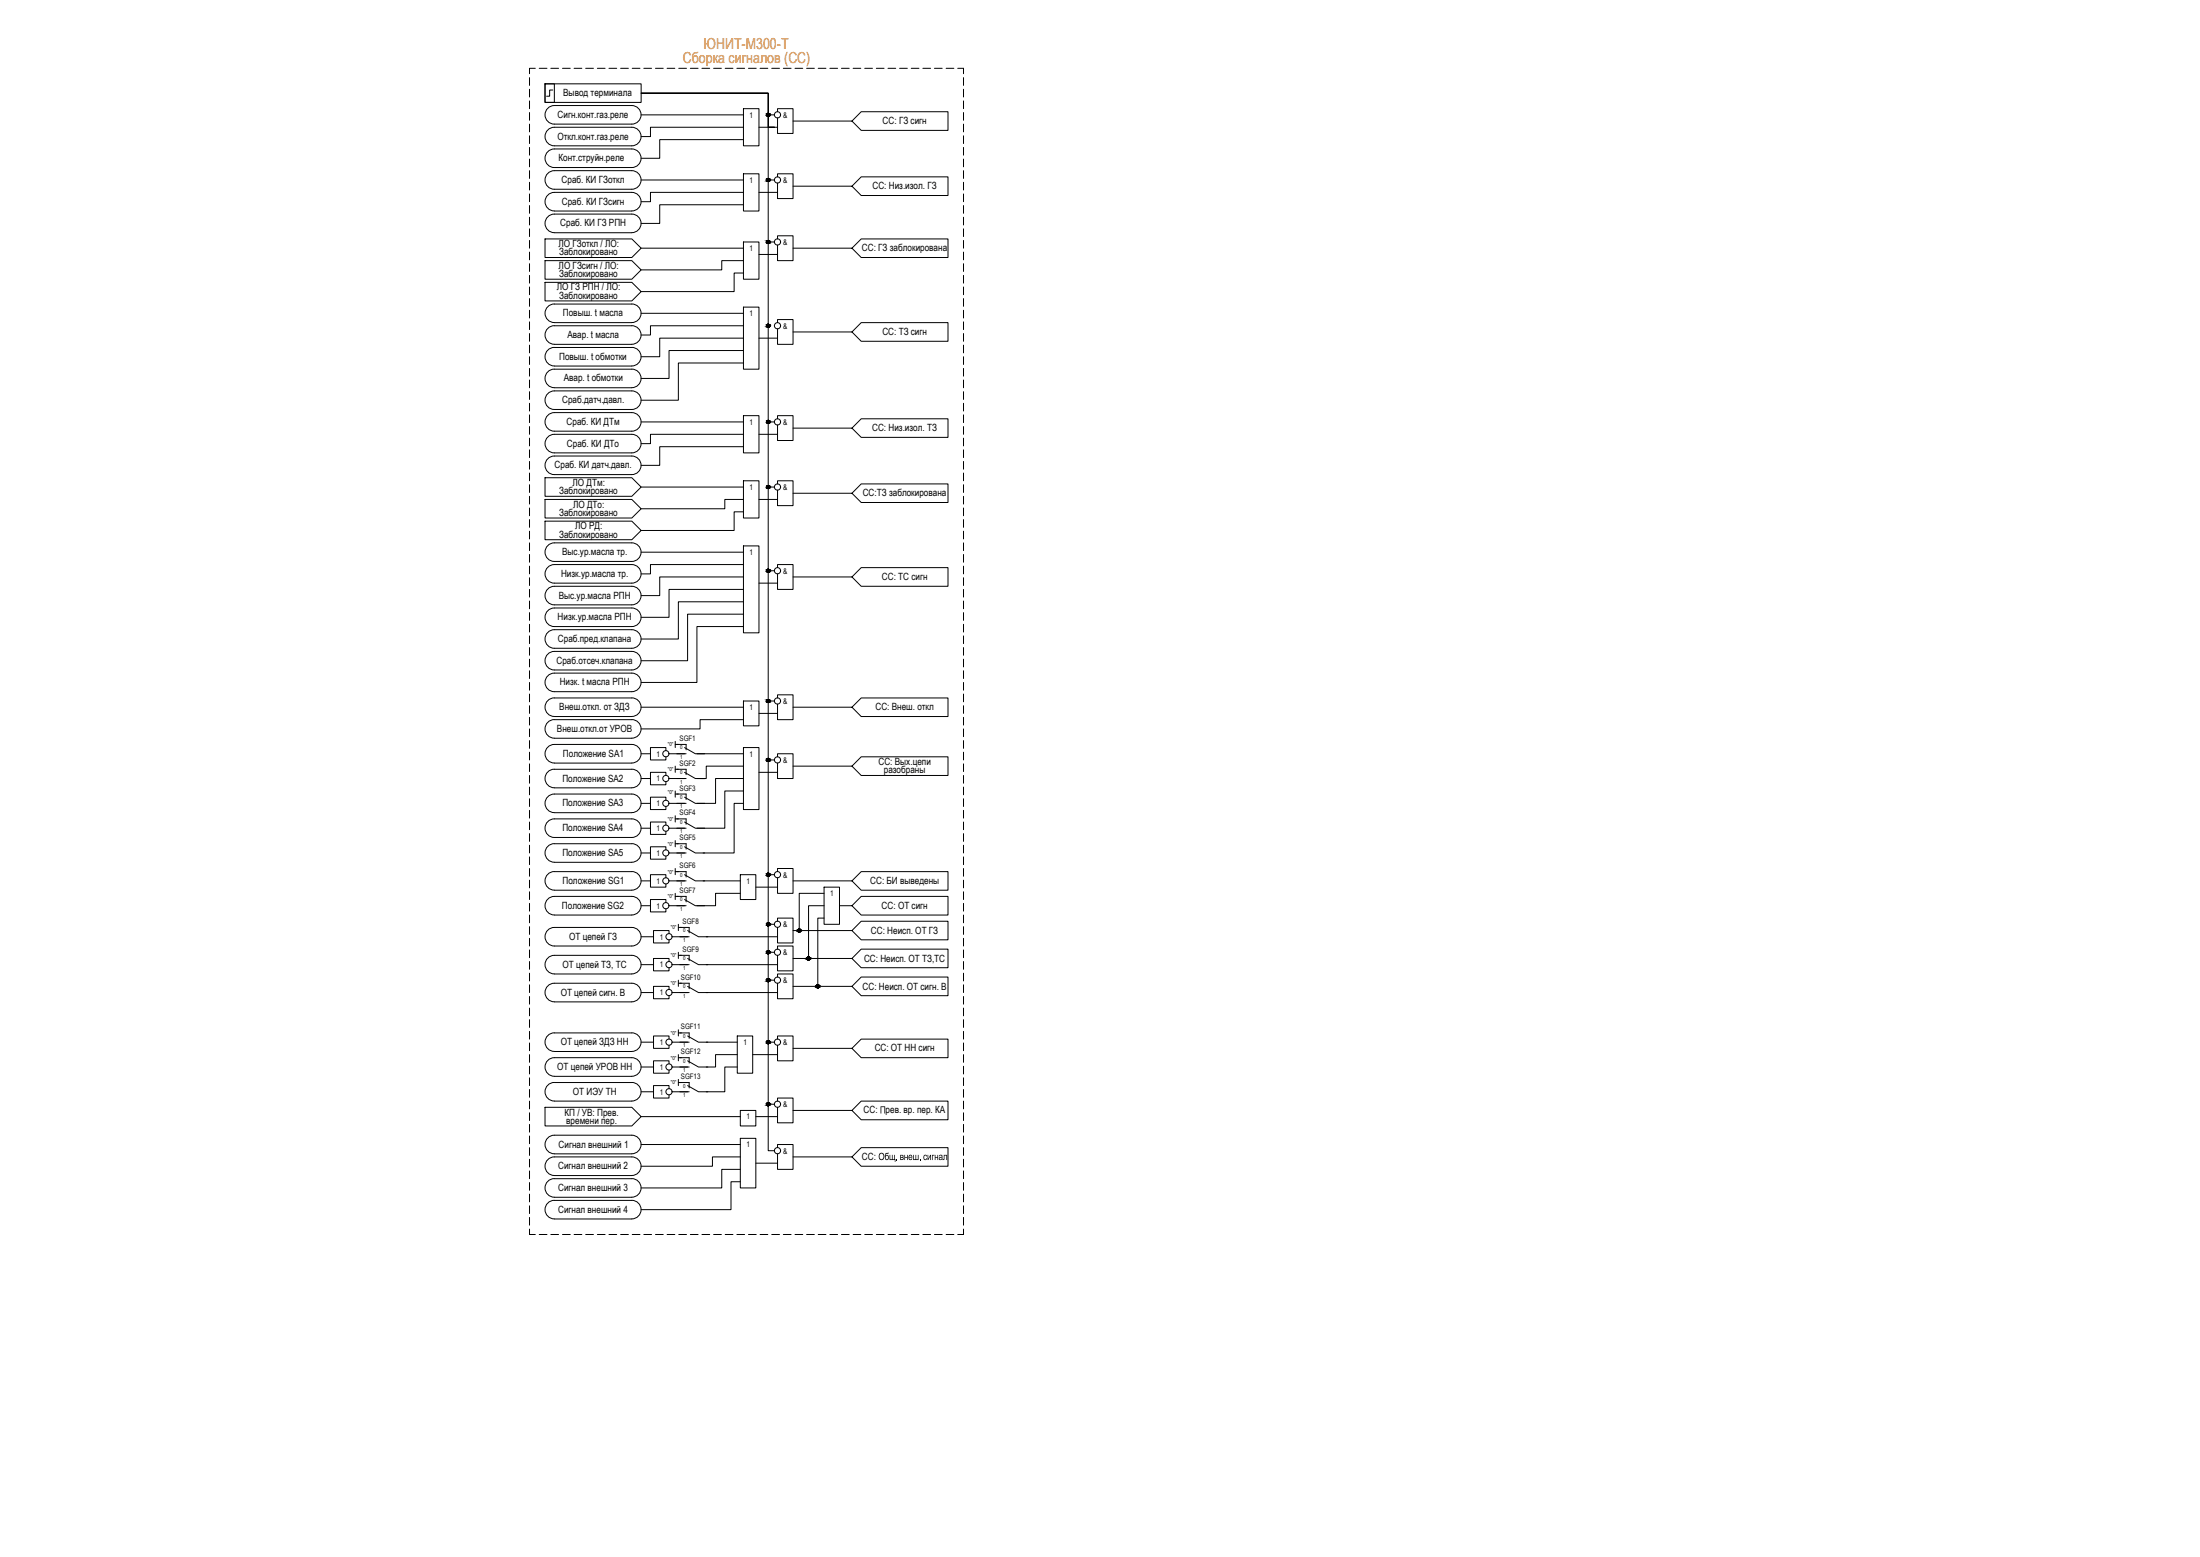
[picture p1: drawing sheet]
<svg xmlns="http://www.w3.org/2000/svg" width="1189mm" height="841mm" viewBox="0 0 1189 841" stroke-linecap="round" stroke-linejoin="round" font-family="sans-serif">
<!-- layer: 0 -->
<g fill="none" stroke="#000" stroke-width=".54">
<path d="M289 37h-3v3M291 37h5M298 37h4M304 37h4M310 37h4M316 37h5M323 37h4M329 37h4M335 37h5M342 37h4M348 37h4M354 37h4"/>
<path d="M360 37h5M367 37h4M373 37h4M379 37h5M386 37h4M392 37h4M398 37h4M404 37h5M411 37h4M417 37h4M423 37h4M430 37h4"/>
<path d="M436 37h4M442 37h4M448 37h5M455 37h4M461 37h4M467 37h4M474 37h4M480 37h4M486 37h4M492 37h5M499 37h4M505 37h4"/>
<path d="M511 37h4M518 37h3v3M286 42v4M286 48v4M286 55v4M295 45h5v10h-5zM295 45h51v10h-51zM296 58l4-1h41a5 5 0 0 1 5 5 5 5 0 0 1-5 5h-41a5 5 0 0 1-5-3 5 5 0 0 1 1-6zM299 49h-2v3h-2M346 50h69v19h3h-3v-19zM402 59h8v20h-8zM521 42v4"/>
<path d="M521 48v4M521 55v4M286 61v4M286 67v4M286 73v5M286 80v4M296 71l2-2h2h41a5 5 0 0 1 5 5 5 5 0 0 1-5 5h-41a5 5 0 0 1-5-3 5 5 0 0 1 1-5zM346 62h56M402 69h-50v5h-6M402 75h-45v10h-11M410 69h10M415 69v527h3"/>
<path d="M415 62h3M420 60v-1h9v13h-9v-8M429 65h31l5-5h47v10h-47l-5-5M521 61v4M521 67v4M521 73v5M521 80v4M286 86v4M286 92v4M286 98v5M296 82l2-1 2-1h41a5 5 0 0 1 5 5 5 5 0 0 1-5 5h-41a5 5 0 0 1-5-2 5 5 0 0 1 1-6zM296 94l2-1 2-1h41a5 5 0 0 1 5 5 5 5 0 0 1-5 5h-41a5 5 0 0 1-5-3 5 5 0 0 1 1-5z"/>
<path d="M346 97h56M402 94h8v20h-8zM415 97h3M420 96v-2h9v13h-9v-8M521 86v4M521 92v4M521 98v5M286 105v4M286 111v4M286 117v5M296 105l4-1h41a5 5 0 0 1 5 5 5 5 0 0 1-5 5h-41a5 5 0 0 1-5-3 5 5 0 0 1 1-6zM402 104h-50v5h-6"/>
<path d="M402 111h-45v10h-11M410 104h10M429 101h31l5-5h47v10h-47l-5-5M521 105v4M521 111v4M521 117v5M286 124v4M286 130v4M286 136v4M295 129h46l5 5-5 5h-46zM300 126a5 5 0 0 1-5-5 5 5 0 0 1 5-5h41a5 5 0 0 1 5 5 5 5 0 0 1-5 5M300 126h41"/>
<path d="M346 134h56M402 131h8v20h-8zM410 137h10M415 131h3M420 129v-2h9v14h-9v-9M429 134h31l5-5h47v10h-47l-5-5M521 124v4M521 130v4M521 136v4M286 142v5M286 149v4M286 155v4"/>
<path d="M295 141h46l5 5-5 5h-46zM295 153h46l5 5-5 5h-46zM402 141h-12v5h-44M402 147h-5v11h-51M521 142v5M521 149v4M521 155v4M286 161v4M286 168v4M286 174v4M296 166l2-1 2-1h41a5 5 0 0 1 5 5 5 5 0 0 1-5 5h-41a5 5 0 0 1-5-3 5 5 0 0 1 1-5zM296 178l2-2h2h41a5 5 0 0 1 5 5 5 5 0 0 1-5 5h-41a5 5 0 0 1-5-3 5 5 0 0 1 1-5z"/>
<path d="M346 169h56M402 166h8v33h-8zM402 176h-50v5h-6M420 174v-1h9v13h-9v-8M429 179h31l5-5h47v10h-47l-5-5M521 161v4M521 168v4M521 174v4M286 180v4M286 186v5M286 193v4M286 199v4"/>
<path d="M300 198a5 5 0 0 1-5-5 5 5 0 0 1 5-5h41a5 5 0 0 1 5 5 5 5 0 0 1-5 5M300 198h41M402 183h-45v10h-11M402 189h-40v15h-16M402 196h-35v20h-21M410 183h10M521 180v4M521 186v5M521 193v4M521 199v4M286 205v4M286 212v4"/>
<path d="M286 218v4M296 201l2-1 2-1h41a5 5 0 0 1 5 5 5 5 0 0 1-5 5h-41a5 5 0 0 1-5-2 5 5 0 0 1 1-6zM296 213l2-2h2h41a5 5 0 0 1 5 5 5 5 0 0 1-5 5h-41a5 5 0 0 1-5-3 5 5 0 0 1 1-5zM521 205v4M521 212v4M521 218v4M286 224v4M286 230v5M286 237v4M296 225l2-2h2h41a5 5 0 0 1 5 5 5 5 0 0 1-5 5h-41a5 5 0 0 1-5-3 5 5 0 0 1 1-5zM296 236l2-1h2h41a5 5 0 0 1 5 5 5 5 0 0 1-5 5h-41a5 5 0 0 1-5-3 5 5 0 0 1 1-6zM346 228h56"/>
<path d="M402 225h8v20h-8zM402 235h-50v5h-6M410 235h10M415 228h3M420 226v-1h9v13h-9v-8M429 231h31l5-5h47v10h-47l-5-5M521 224v4M521 230v5M521 237v4M286 243v4M286 249v4M286 256v4"/>
<path d="M295 258h46l5 5-5 5h-46zM296 248l2-1 2-1h41a5 5 0 0 1 5 5 5 5 0 0 1-5 5h-41a5 5 0 0 1-5-3 5 5 0 0 1 1-5zM402 241h-45v10h-11M402 260h8v20h-8zM521 243v4M521 249v4M521 256v4M286 262v4M286 268v4M286 274v5M295 270h46l5 5-5 5h-46zM346 263h56"/>
<path d="M402 270h-10v5h-46M402 276h-5v11h-51M410 270h10M415 263h3M420 261v-1h9v13h-9v-8M429 266h31l5-5h47v10h-47l-5-5M521 262v4M521 268v4M521 274v5M286 281v4M286 287v4M286 293v4"/>
<path d="M286 299v5M295 282h46l5 5-5 5h-46zM296 294l4-1h41a5 5 0 0 1 5 5 5 5 0 0 1-5 5h-41a5 5 0 0 1-5-3 5 5 0 0 1 1-6zM346 298h56M402 295h8v47h-8zM521 281v4M521 287v4M521 293v4M521 299v5M286 306v4M286 312v4M286 318v5"/>
<path d="M296 307l2-2h2h41a5 5 0 0 1 5 5 5 5 0 0 1-5 5h-41a5 5 0 0 1-5-3 5 5 0 0 1 1-5zM296 318l4-1h41a5 5 0 0 1 5 5 5 5 0 0 1-5 5h-41a5 5 0 0 1-5-4 5 5 0 0 1 1-5zM402 312h-45v10h-11M402 305h-50v5h-6M402 318h-40v15h-16M410 315h10M415 308h3M420 307v-2h9v13h-9v-8M429 312h31l5-5h47v10h-47l-5-5M521 306v4M521 312v4M521 318v5"/>
<path d="M286 325v4M286 331v4M286 337v4M296 330l4-2h41a5 5 0 0 1 5 5 5 5 0 0 1-5 5h-41a5 5 0 0 1-5-3 5 5 0 0 1 1-5zM402 325h-35v20h-21M402 332h-30v25h-26M402 338h-25v31h-31M521 325v4M521 331v4M521 337v4M286 343v5M286 350v4"/>
<path d="M286 356v4M296 354l2-2h2h41a5 5 0 0 1 5 5 5 5 0 0 1-5 5h-41a5 5 0 0 1-5-3 5 5 0 0 1 1-5zM296 341l4-1h41a5 5 0 0 1 5 5 5 5 0 0 1-5 5h-41a5 5 0 0 1-5-3 5 5 0 0 1 1-6zM521 343v5M521 350v4M521 356v4M286 362v5M286 369v4M286 375v4M296 365l2-1h2h41a5 5 0 0 1 5 5 5 5 0 0 1-5 5h-41a5 5 0 0 1-5-3 5 5 0 0 1 1-6zM296 378l4-1h41a5 5 0 0 1 5 5 5 5 0 0 1-5 5h-41a5 5 0 0 1-5-3 5 5 0 0 1 1-6zM402 379h8v13h-8z"/>
<path d="M415 379h3M420 377v-2h9v14h-9v-9M521 362v5M521 369v4M521 375v4M286 381v4M286 387v5M286 394v4M300 389a5 5 0 0 0-5 5 5 5 0 0 0 5 5h41a5 5 0 0 0 5-5 5 5 0 0 0-5-5M300 389h41M346 382h56M402 389h-24v5h-32"/>
<path d="M410 385h10M429 382h31l5-5h47v10h-47l-5-5M521 381v4M521 387v5M521 394v4M286 400v4M286 406v4M286 413v4M286 419v4M296 403l4-1h41a5 5 0 0 1 5 5 5 5 0 0 1-5 5h-41a5 5 0 0 1-5-3 5 5 0 0 1 1-6zM300 415a5 5 0 0 0-5 6 5 5 0 0 0 5 5h41a5 5 0 0 0 5-5 5 5 0 0 0-5-6M300 416h41"/>
<path d="M346 407h6M360 405v-1h-8v6h8v-1M360 419v-2h-8v7h8v-2M362 407h8M365 400v4M365 414v3M365 402h2M365 416h2M377 407h25M402 404h8v33h-8zM402 414h-20v7h-5M410 417h10"/>
<path d="M415 410h3M420 409v-2h9v14h-9v-9M429 414h31M465 409h47v10h-47l-5-5zM521 400v4M521 406v4M521 413v4M521 419v4M286 425v4M286 431v5M286 438v4M296 430l4-1h41a5 5 0 0 1 5 5 5 5 0 0 1-5 5h-41a5 5 0 0 1-5-3 5 5 0 0 1 1-6z"/>
<path d="M346 421h6M346 434h6M360 432v-1h-8v6h8v-1M362 421h8M362 434h8M365 427v4M365 429h2M402 421h-15v13h-10M402 427h-10v20h-15M402 434h-5v27h-17M521 425v4M521 431v5"/>
<path d="M521 438v4M286 444v4M286 450v4M286 457v4M296 444l2-1 2-1h41a5 5 0 0 1 5 5 5 5 0 0 1-5 5h-41a5 5 0 0 1-5-3 5 5 0 0 1 1-5zM296 457l4-1h41a5 5 0 0 1 5 5 5 5 0 0 1-5 5h-41a5 5 0 0 1-5-4 5 5 0 0 1 1-5zM346 447h6M360 446v-2h-8v7h8v-2M360 459v-2h-8v7h8v-2M362 447h8M365 441v3M365 454v3"/>
<path d="M365 442h2M365 456h2M521 444v4M521 450v4M521 457v4M286 463v4M286 469v4M286 475v5M296 473l2-2h2h41a5 5 0 0 1 5 5 5 5 0 0 1-5 5h-41a5 5 0 0 1-5-3 5 5 0 0 1 1-5zM346 461h6M346 476h6M360 474v-2h-8v7h8v-1"/>
<path d="M362 461h8M362 476h8M365 469v3M365 471h2M380 476h20M400 472h8v14h-8zM408 479h12M415 472h3M420 471v-2h9v14h-9v-9M429 476h31M445 479h9v20h-9zM460 476l5-5h47v10h-47z"/>
<path d="M521 463v4M521 469v4M521 475v5M286 482v4M286 488v4M286 494v4M296 486l2-1 2-1h41a5 5 0 0 1 5 5 5 5 0 0 1-5 5h-41a5 5 0 0 1-5-3 5 5 0 0 1 1-5zM346 489h6M360 488v-2h-8v7h8v-2M362 489h8M365 483v3M365 484h2"/>
<path d="M367 499v4M400 483h-13v6h-10M415 499h3M420 498v-2h9v13h-9v-8M445 483h-13v20M445 489h-8v29M445 496h-3v37M454 489h6l5-5h47v10h-47l-5-5M465 498h47v10h-47l-5-5zM521 482v4M521 488v4M521 494v4"/>
<path d="M286 501v4M286 507v4M286 513v4M286 519v5M296 503l2-2h2h41a5 5 0 0 1 5 5 5 5 0 0 1-5 5h-41a5 5 0 0 1-5-3 5 5 0 0 1 1-5zM346 506h7M362 504v-1h-9v6h9v-1M362 519v-1h-9v6h9v-1M363 506h9M367 501h1M367 516h1M367 514v4"/>
<path d="M382 506h38M415 514h3M420 513v-2h9v13h-9v-8M429 518h31M429 503h31M465 513h47v10h-47l-5-5zM521 501v4M521 507v4M521 513v4M521 519v5M286 526v4M286 532v4"/>
<path d="M286 538v4M296 532l4-1h41a5 5 0 0 1 5 5 5 5 0 0 1-5 5h-41a5 5 0 0 1-5-3 5 5 0 0 1 1-6zM300 526a5 5 0 0 1-5-5 5 5 0 0 1 5-5h41a5 5 0 0 1 5 5 5 5 0 0 1-5 5M300 526h41M346 521h7M346 536h7M362 534v-1h-9v6h9v-1M363 521h9M363 536h9M367 531h1M367 529v4M382 521h38"/>
<path d="M382 536h38M415 529h3M420 528v-2h9v13h-9v-8M429 533h31M465 528h47v10h-47l-5-5zM521 526v4M521 532v4M521 538v4M286 545v4M286 551v4M286 557v4M300 558a5 5 0 0 0-5 5 5 5 0 0 0 5 5h41a5 5 0 0 0 5-5 5 5 0 0 0-5-5"/>
<path d="M300 558h41M367 558h1M367 556v4M398 560h9v20h-9zM521 545v4M521 551v4M521 557v4M286 563v5M286 570v4M286 576v4M296 572l4-1h41a5 5 0 0 1 5 5 5 5 0 0 1-5 5h-41a5 5 0 0 1-5-3 5 5 0 0 1 1-6zM346 563h7"/>
<path d="M346 576h7M362 561v-1h-9v6h9v-1M362 575v-2h-9v7h9v-2M363 563h9M363 576h9M367 571h1M367 570v3M382 563h16M398 570h-11v6h-5M398 576h-6v14h-10M407 570h13M415 563h3"/>
<path d="M420 561v-1h9v13h-9v-8M429 566h31M460 566l5-5h47v10h-47zM521 563v5M521 570v4M521 576v4M286 582v4M286 589v4M286 595v4M295 598h46l5 5-5 5h-46zM300 585a5 5 0 0 0-5 5 5 5 0 0 0 5 5h41a5 5 0 0 0 5-5 5 5 0 0 0-5-5M300 585h41"/>
<path d="M346 590h7M362 588v-2h-9v7h9v-2M363 590h9M367 585h1M367 583v3M400 600h8v8h-8zM415 596v26h3M420 595v-2h9v13h-9v-8M429 600h31l5-5h47v10h-47l-5-5M521 582v4M521 589v4M521 595v4"/>
<path d="M286 601v4M286 607v5M286 614v4M286 620v4M296 614l4-1h41a5 5 0 0 1 5 5 5 5 0 0 1-5 5h-41a5 5 0 0 1-5-3 5 5 0 0 1 1-6zM346 603h54M346 618h54M400 615h8v27h-8zM408 603h12M420 620v-2h9v14h-9v-9M521 601v4M521 607v5"/>
<path d="M521 614v4M521 620v4M286 626v4M286 632v5M286 639v4M296 626l4-1h41a5 5 0 0 1 5 5 5 5 0 0 1-5 5h-41a5 5 0 0 1-5-3 5 5 0 0 1 1-6zM400 625h-15v5h-39M400 632h-10v10h-44M400 638h-5v15h-49M408 628h12M429 625h31M460 625l5-5h47v10h-47z"/>
<path d="M521 626v4M521 632v5M521 639v4M286 645v4M286 651v5M286 658v4M296 650l2-1 2-1h41a5 5 0 0 1 5 5 5 5 0 0 1-5 5h-41a5 5 0 0 1-5-3 5 5 0 0 1 1-5zM300 647a5 5 0 0 1-5-5 5 5 0 0 1 5-5h41a5 5 0 0 1 5 5 5 5 0 0 1-5 5M300 647h41M521 645v4M521 651v5M521 658v4"/>
<path d="M286 664v3h3M291 667h5M298 667h4M304 667h4M310 667h4M316 667h5M323 667h4M329 667h4M335 667h5M342 667h4M348 667h4M354 667h4"/>
<path d="M360 667h5M367 667h4M373 667h4M379 667h5M386 667h4M392 667h4M398 667h4M404 667h5M411 667h4M417 667h4M423 667h4M430 667h4"/>
<path d="M436 667h4M442 667h4M448 667h5M455 667h4M461 667h4M467 667h4M474 667h4M480 667h4M486 667h4M492 667h5M499 667h4M505 667h4"/>
<path d="M511 667h4M521 664v3h-3"/>
<circle cx="415" cy="62" r=".8"/>
<circle cx="420" cy="62" r="1.7"/>
<circle cx="415" cy="97" r=".8"/>
<circle cx="420" cy="97" r="1.7"/>
<circle cx="415" cy="131" r=".8"/>
<circle cx="420" cy="131" r="1.7"/>
<circle cx="415" cy="176" r=".8"/>
<circle cx="420" cy="176" r="1.7"/>
<circle cx="415" cy="228" r=".8"/>
<circle cx="420" cy="228" r="1.7"/>
<circle cx="415" cy="263" r=".8"/>
<circle cx="420" cy="263" r="1.7"/>
<circle cx="415" cy="308" r=".8"/>
<circle cx="420" cy="308" r="1.7"/>
<circle cx="415" cy="379" r=".8"/>
<circle cx="420" cy="379" r="1.7"/>
<circle cx="360" cy="407" r="1.7"/>
<circle cx="415" cy="410" r=".8"/>
<circle cx="420" cy="410" r="1.7"/>
<circle cx="360" cy="421" r="1.7"/>
<circle cx="360" cy="434" r="1.7"/>
<circle cx="360" cy="447" r="1.7"/>
<circle cx="360" cy="476" r="1.7"/>
<circle cx="360" cy="461" r="1.7"/>
<circle cx="415" cy="472" r=".8"/>
<circle cx="420" cy="472" r="1.7"/>
<circle cx="360" cy="489" r="1.7"/>
<circle cx="415" cy="499" r=".8"/>
<circle cx="420" cy="499" r="1.7"/>
<circle cx="362" cy="506" r="1.7"/>
<circle cx="415" cy="514" r=".8"/>
<circle cx="420" cy="514" r="1.7"/>
<circle cx="432" cy="503" r=".8"/>
<circle cx="437" cy="518" r=".8"/>
<circle cx="362" cy="536" r="1.7"/>
<circle cx="362" cy="521" r="1.7"/>
<circle cx="415" cy="529" r=".8"/>
<circle cx="420" cy="529" r="1.7"/>
<circle cx="442" cy="533" r=".8"/>
<circle cx="362" cy="563" r="1.7"/>
<circle cx="362" cy="576" r="1.7"/>
<circle cx="415" cy="563" r=".8"/>
<circle cx="420" cy="563" r="1.7"/>
<circle cx="362" cy="590" r="1.7"/>
<circle cx="415" cy="596" r=".8"/>
<circle cx="420" cy="596" r="1.7"/>
<circle cx="420" cy="622" r="1.7"/>
</g>
<g fill="none" stroke="#000" stroke-width=".54">
<path d="M366 402h5v3M366 416h5v2M366 407h5M370 404l6 3h5M370 417l6 4h5M366 429h5v3M366 421h5M366 434h5M370 431l6 3h5M366 442h5v3M366 456h5v3M366 447h5"/>
<path d="M370 444l6 3h5M370 457l6 4h5M366 471h5v3M366 461h5M366 476h5M370 472l6 4h5M366 484h5v3M366 489h5M370 486l6 3h5M367 501h5v3M367 516h5v3M367 506h5"/>
<path d="M372 503l5 3h5M372 518l5 3h5M367 531h5v3M367 521h5M367 536h5M372 533l5 3h5M367 558h5v3M372 560l5 3h5M367 571h5v3M367 563h5M367 576h5M372 573l5 3h5"/>
<path d="M367 585h5v3M367 590h5M372 586l5 4h5"/>
</g>
<!-- layer: 0 -->
<g fill="#000" stroke="#000" stroke-width=".54">
<path d="M415 63h1zM415 98h1zM415 131v1zM415 131h1zM415 177h1zM415 229h1zM415 264h1zM415 307v1zM415 309h1zM415 379h1zM415 411h1zM415 473h1z"/>
<path d="M415 498v1zM415 515h1zM415 500h1zM431 502h1zM437 518v1zM436 517h1zM415 530h1zM441 532h1zM415 564h1zM415 597h1z"/>
<path d="M415 61h1zM415 61h1z"/>
<path d="M415 61h1zM415 61h1z"/>
<path d="M415 61h1zM415 61h1z"/>
<path d="M415 63h1zM415 63h1z"/>
<path d="M415 61h1zM415 61h1z"/>
<path d="M415 63h1zM415 63h1z"/>
<path d="M415 61h1zM415 61h1z"/>
<path d="M415 63h1zM415 63h1z"/>
<path d="M414 61l2 1zM414 61l2 1z"/>
<path d="M414 63h2zM414 63h2z"/>
<path d="M414 62h2zM414 62h2z"/>
<path d="M414 62h2zM414 62l2 1z"/>
<path d="M414 62h2zM414 62h2z"/>
<path d="M414 62h2zM414 62h2z"/>
<path d="M414 62h2zM414 62h2z"/>
<path d="M414 62h2zM414 62h2z"/>
<path d="M414 62h2zM414 62h2z"/>
<path d="M414 62h2zM414 62h2z"/>
<path d="M414 62h2zM414 62h2z"/>
<path d="M414 62h2zM414 62h2z"/>
<path d="M414 62h2zM414 62h2z"/>
<path d="M414 62h2zM414 62h2z"/>
<path d="M414 62h2zM414 62h2z"/>
<path d="M415 96l1 1zM415 97h1z"/>
<path d="M415 97h1zM415 97h1z"/>
<path d="M415 97h1zM415 97h1z"/>
<path d="M415 98h1zM415 98h1z"/>
<path d="M415 97h1zM415 97h1z"/>
<path d="M415 98h1zM415 98h1z"/>
<path d="M415 97h1zM415 97h1z"/>
<path d="M415 98h1zM415 98h1z"/>
<path d="M414 97h2zM414 97h2z"/>
<path d="M414 98h2zM414 98h2z"/>
<path d="M414 97h2zM414 97h2z"/>
<path d="M414 98h2zM414 98h2z"/>
<path d="M414 97h2zM414 97h2z"/>
<path d="M414 98h2zM414 98h2z"/>
<path d="M414 97h2zM414 97h2z"/>
<path d="M414 97h2zM414 97h2z"/>
<path d="M414 97l2 1zM414 97l2 1z"/>
<path d="M414 98h2zM414 98h2z"/>
<path d="M414 97h2zM414 97h2z"/>
<path d="M414 97h2zM414 97h2z"/>
<path d="M414 97h2zM414 97h2z"/>
<path d="M414 97h2zM414 97h2z"/>
<path d="M414 97h2zM414 97h2z"/>
<path d="M415 130h1zM415 130h1z"/>
<path d="M415 130h1zM415 130h1z"/>
<path d="M415 130h1zM415 130h1z"/>
<path d="M415 131h1zM415 131h1z"/>
<path d="M415 130h1zM415 130h1z"/>
<path d="M415 131h1zM415 131h1z"/>
<path d="M415 130h1zM415 130h1z"/>
<path d="M415 131h1zM415 131h1z"/>
<path d="M414 130h2zM414 130h2z"/>
<path d="M414 131h2zM414 131h2z"/>
<path d="M414 130h2zM414 130h2z"/>
<path d="M414 131h2zM414 131h2z"/>
<path d="M414 130h2zM414 130h2z"/>
<path d="M414 131h2zM414 131h2z"/>
<path d="M414 130h2zM414 130h2z"/>
<path d="M414 130l2 1zM414 130l2 1z"/>
<path d="M414 131h2zM414 131h2z"/>
<path d="M414 131h2zM414 131h2z"/>
<path d="M414 131h2zM414 131h2z"/>
<path d="M414 131h2zM414 131h2z"/>
<path d="M414 131h2zM414 131h2z"/>
<path d="M414 131h2zM414 131h2z"/>
<path d="M414 131h2zM414 131h2z"/>
<path d="M415 175h1zM415 175h1z"/>
<path d="M415 175h1zM415 175h1z"/>
<path d="M415 175h1zM415 175h1z"/>
<path d="M415 177h1zM415 177h1z"/>
<path d="M415 175h1zM415 175h1z"/>
<path d="M415 177h1zM415 177h1z"/>
<path d="M415 175h1zM415 175h1z"/>
<path d="M415 177h1zM415 177h1z"/>
<path d="M414 175h2zM414 175h2z"/>
<path d="M414 176h2zM414 176l2 1z"/>
<path d="M414 175l2 1zM414 175l2 1z"/>
<path d="M414 176h2zM414 176h2z"/>
<path d="M414 176h2zM414 176h2z"/>
<path d="M414 176h2zM414 176h2z"/>
<path d="M414 176h2zM414 176h2z"/>
<path d="M414 176h2zM414 176h2z"/>
<path d="M414 176h2zM414 176h2z"/>
<path d="M414 176h2zM414 176h2z"/>
<path d="M414 176h2zM414 176h2z"/>
<path d="M414 176h2zM414 176h2z"/>
<path d="M414 176h2zM414 176h2z"/>
<path d="M414 176h2zM414 176h2z"/>
<path d="M414 176h2zM414 176h2z"/>
<path d="M415 227h1zM415 227h1z"/>
<path d="M415 227h1zM415 227h1z"/>
<path d="M415 227h1zM415 227h1z"/>
<path d="M415 229h1zM415 229h1z"/>
<path d="M415 227h1zM415 227h1z"/>
<path d="M415 229h1zM415 229h1z"/>
<path d="M415 227h1zM415 227h1z"/>
<path d="M415 228h1zM415 228l1 1z"/>
<path d="M414 227h2zM414 227h2z"/>
<path d="M414 228h2zM414 228h2z"/>
<path d="M414 227h2zM414 227h2z"/>
<path d="M414 228h2zM414 228h2z"/>
<path d="M414 227l2 1zM414 227l2 1z"/>
<path d="M414 228h2zM414 228h2z"/>
<path d="M414 228h2zM414 228h2z"/>
<path d="M414 228h2zM414 228h2z"/>
<path d="M414 228h2zM414 228h2z"/>
<path d="M414 228h2zM414 228h2z"/>
<path d="M414 228h2zM414 228h2z"/>
<path d="M414 228h2zM414 228h2z"/>
<path d="M414 228h2zM414 228h2z"/>
<path d="M414 228h2zM414 228h2z"/>
<path d="M414 228h2zM414 228h2z"/>
<path d="M415 262h1zM415 262h1z"/>
<path d="M415 262h1zM415 262h1z"/>
<path d="M415 262h1zM415 262h1z"/>
<path d="M415 264h1zM415 264h1z"/>
<path d="M415 262h1zM415 262h1z"/>
<path d="M415 264h1zM415 264h1z"/>
<path d="M415 262l1 1zM415 262l1 1z"/>
<path d="M415 264h1zM415 264h1z"/>
<path d="M414 263h2zM414 263h2z"/>
<path d="M414 264h2zM414 264h2z"/>
<path d="M414 263h2zM414 263h2z"/>
<path d="M414 264h2zM414 264h2z"/>
<path d="M414 263h2zM414 263h2z"/>
<path d="M414 263h2zM414 263l2 1z"/>
<path d="M414 263h2zM414 263h2z"/>
<path d="M414 263h2zM414 263h2z"/>
<path d="M414 263h2zM414 263h2z"/>
<path d="M414 263h2zM414 263h2z"/>
<path d="M414 263h2zM414 263h2z"/>
<path d="M414 263h2zM414 263h2z"/>
<path d="M414 263h2zM414 263h2z"/>
<path d="M414 263h2zM414 263h2z"/>
<path d="M414 263h2zM414 263h2z"/>
<path d="M415 308h1zM415 308h1z"/>
<path d="M415 308h1zM415 308h1z"/>
<path d="M415 308h1zM415 308h1z"/>
<path d="M415 309h1zM415 309h1z"/>
<path d="M415 308h1zM415 308h1z"/>
<path d="M415 309h1zM415 309h1z"/>
<path d="M415 308h1zM415 308h1z"/>
<path d="M415 309h1zM415 309h1z"/>
<path d="M414 308h2zM414 308h2z"/>
<path d="M414 309h2zM414 309h2z"/>
<path d="M414 308h2zM414 308h2z"/>
<path d="M414 309h2zM414 309h2z"/>
<path d="M414 308h2zM414 308h2z"/>
<path d="M414 309h2zM414 309h2z"/>
<path d="M414 308h2zM414 308h2z"/>
<path d="M414 308h2zM414 308h2z"/>
<path d="M414 309h2zM414 309h2z"/>
<path d="M414 309h2zM414 309h2z"/>
<path d="M414 308h2zM414 308h2z"/>
<path d="M414 308h2zM414 308h2z"/>
<path d="M414 308h2zM414 308h2z"/>
<path d="M414 308h2zM414 308h2z"/>
<path d="M414 308h2zM414 308l2 1z"/>
<path d="M415 378h1zM415 378h1z"/>
<path d="M415 378h1zM415 378h1z"/>
<path d="M415 378h1zM415 378h1z"/>
<path d="M415 379h1zM415 379h1z"/>
<path d="M415 378h1zM415 378h1z"/>
<path d="M415 379h1zM415 379h1z"/>
<path d="M415 378h1zM415 378h1z"/>
<path d="M415 379h1zM415 379h1z"/>
<path d="M414 378h2zM414 378h2z"/>
<path d="M414 379h2zM414 379h2z"/>
<path d="M414 378h2zM414 378h2z"/>
<path d="M414 379h2zM414 379h2z"/>
<path d="M414 378h2zM414 378h2z"/>
<path d="M414 379h2zM414 379h2z"/>
<path d="M414 378h2zM414 378h2z"/>
<path d="M414 378h2zM414 378h2z"/>
<path d="M414 379h2zM414 379h2z"/>
<path d="M414 379h2zM414 379h2z"/>
<path d="M414 378l2 1zM414 378l2 1z"/>
<path d="M414 379h2zM414 379h2z"/>
<path d="M414 379h2zM414 379h2z"/>
<path d="M414 379h2zM414 379h2z"/>
<path d="M414 379h2zM414 379h2z"/>
<path d="M415 410h1zM415 410h1z"/>
<path d="M415 410h1zM415 410h1z"/>
<path d="M415 410h1zM415 410h1z"/>
<path d="M415 411h1zM415 411h1z"/>
<path d="M415 410h1zM415 410h1z"/>
<path d="M415 411h1zM415 411h1z"/>
<path d="M415 410h1zM415 410h1z"/>
<path d="M415 411h1zM415 411h1z"/>
<path d="M414 410h2zM414 410h2z"/>
<path d="M414 411h2zM414 411h2z"/>
<path d="M414 410h2zM414 410h2z"/>
<path d="M414 411h2zM414 411h2z"/>
<path d="M414 410h2zM414 410h2z"/>
<path d="M414 411h2zM414 411h2z"/>
<path d="M414 410h2zM414 410h2z"/>
<path d="M414 410h2zM414 410h2z"/>
<path d="M414 411h2zM414 411h2z"/>
<path d="M414 411h2zM414 411h2z"/>
<path d="M414 410h2zM414 410h2z"/>
<path d="M414 410h2zM414 410h2z"/>
<path d="M414 410l2 1zM414 410l2 1z"/>
<path d="M414 411h2zM414 411h2z"/>
<path d="M414 411h2zM414 411h2z"/>
<path d="M415 472h1zM415 472h1z"/>
<path d="M415 472h1zM415 472h1z"/>
<path d="M415 472h1zM415 472h1z"/>
<path d="M415 473h1zM415 473h1z"/>
<path d="M415 472h1zM415 472h1z"/>
<path d="M415 473h1zM415 473h1z"/>
<path d="M415 472h1zM415 472h1z"/>
<path d="M415 473h1zM415 473h1z"/>
<path d="M414 472h2zM414 472h2z"/>
<path d="M414 473h2zM414 473h2z"/>
<path d="M414 472h2zM414 472h2z"/>
<path d="M414 473h2zM414 473h2z"/>
<path d="M414 472h2zM414 472h2z"/>
<path d="M414 473h2zM414 473h2z"/>
<path d="M414 472h2zM414 472h2z"/>
<path d="M414 472h2zM414 472h2z"/>
<path d="M414 473h2zM414 473h2z"/>
<path d="M414 473h2zM414 473h2z"/>
<path d="M414 472h2zM414 472h2z"/>
<path d="M414 472h2zM414 472h2z"/>
<path d="M414 472l2 1zM414 472l2 1z"/>
<path d="M414 473h2zM414 473h2z"/>
<path d="M414 473h2zM414 473h2z"/>
<path d="M415 499h1zM415 499h1z"/>
<path d="M415 499h1zM415 499h1z"/>
<path d="M415 499h1zM415 499h1z"/>
<path d="M415 500h1zM415 500h1z"/>
<path d="M415 499h1zM415 499h1z"/>
<path d="M415 500h1zM415 500h1z"/>
<path d="M415 499h1zM415 499h1z"/>
<path d="M415 500h1zM415 500h1z"/>
<path d="M414 499h2zM414 499h2z"/>
<path d="M414 500h2zM414 500h2z"/>
<path d="M414 499h2zM414 499h2z"/>
<path d="M414 500h2zM414 500h2z"/>
<path d="M414 499h2zM414 499h2z"/>
<path d="M414 500h2zM414 500h2z"/>
<path d="M414 499h2zM414 499h2z"/>
<path d="M414 499h2zM414 499h2z"/>
<path d="M414 500h2zM414 500h2z"/>
<path d="M414 500h2zM414 500h2z"/>
<path d="M414 499h2zM414 499h2z"/>
<path d="M414 499h2zM414 499h2z"/>
<path d="M414 499h2zM414 499h2z"/>
<path d="M414 499h2zM414 499h2z"/>
<path d="M414 499h2zM414 499l2 1z"/>
<path d="M415 514h1zM415 514h1z"/>
<path d="M415 514h1zM415 514h1z"/>
<path d="M415 514h1zM415 514h1z"/>
<path d="M415 515h1zM415 515h1z"/>
<path d="M415 514h1zM415 514h1z"/>
<path d="M415 515h1zM415 515h1z"/>
<path d="M415 514h1zM415 514h1z"/>
<path d="M415 515h1zM415 515h1z"/>
<path d="M414 514h2zM414 514h2z"/>
<path d="M414 515h2zM414 515h2z"/>
<path d="M414 514h2zM414 514h2z"/>
<path d="M414 515h2zM414 515h2z"/>
<path d="M414 514h2zM414 514h2z"/>
<path d="M414 515h2zM414 515h2z"/>
<path d="M414 514h2zM414 514h2z"/>
<path d="M414 514h2zM414 514h2z"/>
<path d="M414 515h2zM414 515h2z"/>
<path d="M414 515h2zM414 515h2z"/>
<path d="M414 514h2zM414 514h2z"/>
<path d="M414 514h2zM414 514h2z"/>
<path d="M414 514h2zM414 514h2z"/>
<path d="M414 514l2 1zM414 514l2 1z"/>
<path d="M414 515h2zM414 515h2z"/>
<path d="M431 502h1zM431 502h1z"/>
<path d="M431 503h1zM431 503h1z"/>
<path d="M431 502h1zM431 502h1z"/>
<path d="M431 503h1zM431 503h1z"/>
<path d="M431 502h1zM431 502h1z"/>
<path d="M431 503h1zM431 503h1z"/>
<path d="M431 502h2zM431 502h2z"/>
<path d="M431 503h1zM431 503h1z"/>
<path d="M431 502h2zM431 502h2z"/>
<path d="M431 503h2zM431 503h1z"/>
<path d="M431 502h2zM431 502h2z"/>
<path d="M431 502h2zM431 502h2z"/>
<path d="M431 503h2zM431 503h2z"/>
<path d="M431 503h2zM431 503h2z"/>
<path d="M431 502h2zM431 502h2z"/>
<path d="M431 503h2zM431 503h2z"/>
<path d="M431 502h2zM431 502h2z"/>
<path d="M431 502l2 1zM431 502l2 1z"/>
<path d="M431 503h2zM431 503h2z"/>
<path d="M431 503h2zM431 503h2z"/>
<path d="M431 503h2zM431 503h2z"/>
<path d="M431 503h2zM431 503h2z"/>
<path d="M431 503h2zM431 503h2z"/>
<path d="M436 517h1zM436 517h1z"/>
<path d="M436 518h1zM436 518h1z"/>
<path d="M436 517h2zM436 517h2z"/>
<path d="M436 518h1zM436 518h1z"/>
<path d="M436 517h2zM436 517h2z"/>
<path d="M436 518h2zM436 518h1z"/>
<path d="M436 517h2zM436 517h2z"/>
<path d="M436 518h2zM436 518h2z"/>
<path d="M436 517h2zM436 517h2z"/>
<path d="M436 518h2zM436 518h2z"/>
<path d="M436 517h2zM436 517h2z"/>
<path d="M436 518h2zM436 518h2z"/>
<path d="M436 517h2zM436 517h2z"/>
<path d="M436 518h2zM436 518h2z"/>
<path d="M436 517l2 1zM436 517l2 1z"/>
<path d="M436 518h2zM436 518h2z"/>
<path d="M436 518h2zM436 518h2z"/>
<path d="M436 518h2zM436 518h2z"/>
<path d="M436 518h2zM436 518h2z"/>
<path d="M436 518h2zM436 518h2z"/>
<path d="M436 518h2zM436 518h2z"/>
<path d="M415 529h1zM415 529h1z"/>
<path d="M415 529h1zM415 529h1z"/>
<path d="M415 529h1zM415 529h1z"/>
<path d="M415 530h1zM415 530h1z"/>
<path d="M415 529h1zM415 529h1z"/>
<path d="M415 530h1zM415 530h1z"/>
<path d="M415 529h1zM415 529h1z"/>
<path d="M415 530h1zM415 530h1z"/>
<path d="M414 529h2zM414 529h2z"/>
<path d="M414 530h2zM414 530h2z"/>
<path d="M414 529h2zM414 529h2z"/>
<path d="M414 530h2zM414 530h2z"/>
<path d="M414 529h2zM414 529h2z"/>
<path d="M414 530h2zM414 530h2z"/>
<path d="M414 529h2zM414 529h2z"/>
<path d="M414 529h2zM414 529h2z"/>
<path d="M414 530h2zM414 530h2z"/>
<path d="M414 530h2zM414 530h2z"/>
<path d="M414 529h2zM414 529h2z"/>
<path d="M414 529h2zM414 529h2z"/>
<path d="M414 529l2 1zM414 529l2 1z"/>
<path d="M414 530h2zM414 530h2z"/>
<path d="M414 530h2zM414 530h2z"/>
<path d="M441 532h1zM441 532h1z"/>
<path d="M441 533h1zM441 533l1 1z"/>
<path d="M441 532h2zM441 532h2z"/>
<path d="M441 533h1zM441 533h1z"/>
<path d="M441 532h2zM441 532h2z"/>
<path d="M441 533h2zM441 533h1z"/>
<path d="M441 532h2zM441 532h2z"/>
<path d="M441 533h2zM441 533h2z"/>
<path d="M441 532h2zM441 532h2z"/>
<path d="M441 533h2zM441 533h2z"/>
<path d="M441 532h2zM441 532h2z"/>
<path d="M441 533h2zM441 533h2z"/>
<path d="M441 532l2 1zM441 532l2 1z"/>
<path d="M441 533h2zM441 533h2z"/>
<path d="M441 533h2zM441 533h2z"/>
<path d="M441 533h2zM441 533h2z"/>
<path d="M441 533h2zM441 533h2z"/>
<path d="M441 533h2zM441 533h2z"/>
<path d="M441 533h2zM441 533h2z"/>
<path d="M441 533h2zM441 533h2z"/>
<path d="M441 533h2zM441 533h2z"/>
<path d="M415 562h1zM415 562h1z"/>
<path d="M415 562h1zM415 562h1z"/>
<path d="M415 562h1zM415 562h1z"/>
<path d="M415 564h1zM415 564h1z"/>
<path d="M415 562h1zM415 562h1z"/>
<path d="M415 564h1zM415 564h1z"/>
<path d="M415 562h1zM414 562h2z"/>
<path d="M415 564h1zM415 564h1z"/>
<path d="M414 562l2 1zM414 562l2 1z"/>
<path d="M414 563h2zM414 563l2 1z"/>
<path d="M414 563h2zM414 563h2z"/>
<path d="M414 563h2zM414 563h2z"/>
<path d="M414 563h2zM414 563h2z"/>
<path d="M414 563h2zM414 563h2z"/>
<path d="M414 563h2zM414 563h2z"/>
<path d="M414 563h2zM414 563h2z"/>
<path d="M414 563h2zM414 563h2z"/>
<path d="M414 563h2zM414 563h2z"/>
<path d="M414 563h2zM414 563h2z"/>
<path d="M414 563h2zM414 563h2z"/>
<path d="M414 563h2zM414 563h2z"/>
<path d="M414 563h2zM414 563h2z"/>
<path d="M414 563h2zM414 563h2z"/>
<path d="M415 596h1zM415 596h1z"/>
<path d="M415 596h1zM415 596h1z"/>
<path d="M415 596h1zM415 596h1z"/>
<path d="M415 597h1zM415 597h1z"/>
<path d="M415 596h1zM415 596h1z"/>
<path d="M415 597h1zM415 597h1z"/>
<path d="M415 596h1zM415 596h1z"/>
<path d="M415 597h1zM415 597h1z"/>
<path d="M414 596h2zM414 596h2z"/>
<path d="M414 597h2zM414 597h2z"/>
<path d="M414 596h2zM414 596h2z"/>
<path d="M414 597h2zM414 597h2z"/>
<path d="M414 596h2zM414 596h2z"/>
<path d="M414 597h2zM414 597h2z"/>
<path d="M414 596h2zM414 596h2z"/>
<path d="M414 596h2zM414 596h2z"/>
<path d="M414 597h2zM414 597h2z"/>
<path d="M414 597h2zM414 597h2z"/>
<path d="M414 596h2zM414 596h2z"/>
<path d="M414 596h2zM414 596h2z"/>
<path d="M414 596l2 1zM414 596l2 1z"/>
<path d="M414 597h2zM414 597h2z"/>
<path d="M414 597h2zM414 597h2z"/>
</g>
<g fill="#000">
<path d="M481 624v2h1v-2v2h1l1-2v4v-1h-3zM493 624l1 2h1v-2v2h1v-2v3h-3zM510 624h2v3h-1v-3h-1v2v1z"/>
<path d="M508 624h1v3l-2-1 1-1h1l-1-1-1 1zM508 626a.6 .6 0 0 0 1 0 .6 .6 0 0 0-1 0z"/>
</g>
<g font-size="8.2" fill="#ff7f00">
<text x="380" y="26">ЮНИТ-М300-Т</text>
<text x="369" y="34">Сборка сигналов (СС)</text>
</g>
<g font-size="5.4">
<text x="304" y="52">Вывод терминала</text>
<text x="301" y="64">Сигн.конт.газ.реле</text>
<text x="477" y="67">СС: ГЗ сигн</text>
<text x="301" y="75">Откл.конт.газ.реле</text>
<text x="302" y="87">Конт.струйн.реле</text>
<text x="304" y="99">Сраб. КИ ГЗоткл</text>
<text x="471" y="102">СС: Низ.изол. ГЗ</text>
<text x="304" y="111">Сраб. КИ ГЗсигн</text>
<text x="303" y="122">Сраб. КИ ГЗ РПН</text>
<text x="302" y="133">ЛО ГЗоткл / ЛО:</text>
<text x="302" y="138">Заблокировано</text>
<text x="466" y="136">СС: ГЗ заблокирована</text>
<text x="302" y="145">ЛО ГЗсигн / ЛО:</text>
<text x="302" y="150">Заблокировано</text>
<text x="301" y="157">ЛО ГЗ РПН / ЛО:</text>
<text x="302" y="161">Заблокировано</text>
<text x="304" y="171">Повыш. t масла</text>
<text x="307" y="183">Авар. t масла</text>
<text x="477" y="181">СС: ТЗ сигн</text>
<text x="302" y="194">Повыш. t обмотки</text>
<text x="305" y="206">Авар. t обмотки</text>
<text x="304" y="218">Сраб.датч.давл.</text>
<text x="306" y="230">Сраб. КИ ДТм</text>
<text x="471" y="233">СС: Низ.изол. ТЗ</text>
<text x="306" y="241">Сраб. КИ ДТо</text>
<text x="300" y="253">Сраб. КИ датч.давл.</text>
<text x="309" y="262">ЛО ДТм:</text>
<text x="302" y="267">Заблокировано</text>
<text x="466" y="268">СС:ТЗ заблокирована</text>
<text x="310" y="274">ЛО ДТо:</text>
<text x="302" y="279">Заблокировано</text>
<text x="311" y="286">ЛО РД:</text>
<text x="302" y="290">Заблокировано</text>
<text x="304" y="300">Выс.ур.масла тр.</text>
<text x="303" y="312">Низк.ур.масла тр.</text>
<text x="477" y="313">СС: ТС сигн</text>
<text x="302" y="323">Выс.ур.масла РПН</text>
<text x="301" y="335">Низк.ур.масла РПН</text>
<text x="302" y="347">Сраб.пред.клапана</text>
<text x="301" y="359">Сраб.отсеч.клапана</text>
<text x="302" y="370">Низк. t масла РПН</text>
<text x="302" y="384">Внеш.откл. от ЗДЗ</text>
<text x="473" y="384">СС: Внеш. откл</text>
<text x="301" y="395">Внеш.откл.от УРОВ</text>
<text x="304" y="409">Положение SA1</text>
<text x="475" y="413">СС: Вых.цепи</text>
<text x="478" y="418">разобраны</text>
<text x="304" y="422">Положение SA2</text>
<text x="304" y="436">Положение SA3</text>
<text x="304" y="449">Положение SA4</text>
<text x="304" y="462">Положение SA5</text>
<text x="304" y="477">Положение SG1</text>
<text x="470" y="477">СС: БИ выведены</text>
<text x="304" y="491">Положение SG2</text>
<text x="476" y="491">СС: ОТ сигн</text>
<text x="308" y="508">ОТ цепей ГЗ</text>
<text x="471" y="504">СС: Неисп. ОТ ГЗ</text>
<text x="467" y="519">СС: Неисп. ОТ ТЗ,ТС</text>
<text x="304" y="523">ОТ цепей ТЗ, ТС</text>
<text x="303" y="538">ОТ цепей сигн. В</text>
<text x="466" y="535">СС: Неисп. ОТ сигн. В</text>
<text x="303" y="565">ОТ цепей ЗДЗ НН</text>
<text x="473" y="568">СС: ОТ НН сигн</text>
<text x="301" y="578">ОТ цепей УРОВ НН</text>
<text x="310" y="591">ОТ ИЭУ ТН</text>
<text x="305" y="603">КП / УВ: Прев.</text>
<text x="467" y="601">СС:</text>
<text x="476" y="601">П</text>
<text x="479" y="601">рев. вр. пер. КА</text>
<text x="306" y="607">времени пер.</text>
<text x="302" y="620">Сигнал внешний 1</text>
<text x="466" y="627">СС:</text>
<text x="475" y="627">Общ</text>
<text x="484" y="627">. внеш</text>
<text x="497" y="627">.</text>
<text x="499" y="627">сигнал</text>
<text x="302" y="632">Сигнал внешний 2</text>
<text x="302" y="643">Сигнал внешний 3</text>
<text x="302" y="655">Сигнал внешний 4</text>
</g>
<g font-size="4.2">
<text x="405" y="64">1</text>
<text x="423" y="64">&amp;</text>
<text x="405" y="99">1</text>
<text x="423" y="99">&amp;</text>
<text x="405" y="136">1</text>
<text x="423" y="132">&amp;</text>
<text x="405" y="171">1</text>
<text x="423" y="177">&amp;</text>
<text x="405" y="229">1</text>
<text x="423" y="229">&amp;</text>
<text x="405" y="265">1</text>
<text x="423" y="265">&amp;</text>
<text x="405" y="300">1</text>
<text x="423" y="310">&amp;</text>
<text x="405" y="384">1</text>
<text x="423" y="380">&amp;</text>
<text x="355" y="409">1</text>
<text x="405" y="409">1</text>
<text x="423" y="412">&amp;</text>
<text x="355" y="422">1</text>
<text x="355" y="435">1</text>
<text x="355" y="449">1</text>
<text x="355" y="462">1</text>
<text x="423" y="474">&amp;</text>
<text x="355" y="477">1</text>
<text x="403" y="477">1</text>
<text x="449" y="484">1</text>
<text x="355" y="491">1</text>
<text x="423" y="501">&amp;</text>
<text x="357" y="508">1</text>
<text x="423" y="516">&amp;</text>
<text x="357" y="523">1</text>
<text x="423" y="531">&amp;</text>
<text x="357" y="538">1</text>
<text x="357" y="564">1</text>
<text x="402" y="564">1</text>
<text x="423" y="564">&amp;</text>
<text x="357" y="578">1</text>
<text x="357" y="591">1</text>
<text x="423" y="598">&amp;</text>
<text x="403" y="605">1</text>
<text x="403" y="620">1</text>
<text x="423" y="623">&amp;</text>
</g>
<g font-size="4.1">
<text x="367" y="400">SGF1</text>
<text x="367" y="414">SGF2</text>
<text x="367" y="427">SGF3</text>
<text x="367" y="440">SGF4</text>
<text x="367" y="454">SGF5</text>
<text x="367" y="469">SGF6</text>
<text x="367" y="482">SGF7</text>
<text x="369" y="499">SGF8</text>
<text x="369" y="514">SGF9</text>
<text x="368" y="529">SGF10</text>
<text x="368" y="556">SGF11</text>
<text x="368" y="569">SGF12</text>
<text x="368" y="583">SGF13</text>
</g>
<g font-size="2.9">
<text x="361" y="403">&quot;0&quot;</text>
<text x="368" y="405">0</text>
<text x="368" y="410">1</text>
<text x="361" y="417">&quot;0&quot;</text>
<text x="368" y="418">0</text>
<text x="368" y="423">1</text>
<text x="361" y="429">&quot;0&quot;</text>
<text x="368" y="432">0</text>
<text x="368" y="437">1</text>
<text x="361" y="443">&quot;0&quot;</text>
<text x="368" y="445">0</text>
<text x="368" y="450">1</text>
<text x="361" y="457">&quot;0&quot;</text>
<text x="368" y="458">0</text>
<text x="368" y="463">1</text>
<text x="361" y="472">&quot;0&quot;</text>
<text x="368" y="474">0</text>
<text x="368" y="479">1</text>
<text x="361" y="485">&quot;0&quot;</text>
<text x="368" y="487">0</text>
<text x="368" y="492">1</text>
<text x="363" y="502">&quot;0&quot;</text>
<text x="369" y="504">0</text>
<text x="369" y="509">1</text>
<text x="363" y="517">&quot;0&quot;</text>
<text x="369" y="519">0</text>
<text x="369" y="524">1</text>
<text x="363" y="532">&quot;0&quot;</text>
<text x="369" y="534">0</text>
<text x="369" y="539">1</text>
<text x="363" y="559">&quot;0&quot;</text>
<text x="369" y="561">0</text>
<text x="369" y="566">1</text>
<text x="363" y="572">&quot;0&quot;</text>
<text x="369" y="574">0</text>
<text x="369" y="579">1</text>
<text x="363" y="586">&quot;0&quot;</text>
<text x="369" y="587">0</text>
<text x="369" y="592">1</text>
</g>
</svg>
